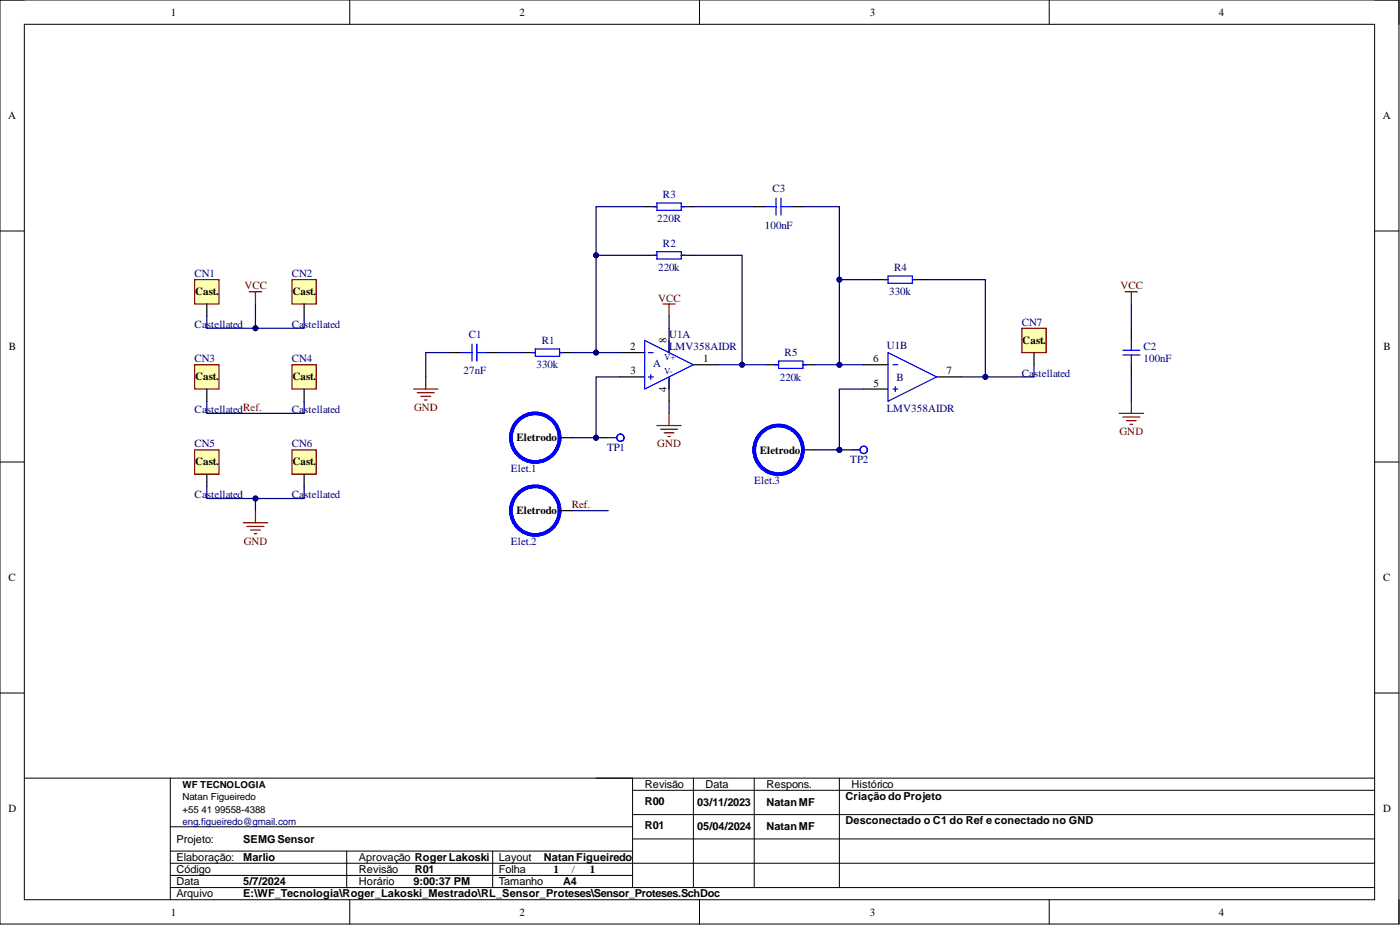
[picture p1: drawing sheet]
<svg xmlns="http://www.w3.org/2000/svg" width="292mm" height="193mm" viewBox="0 0 292 193" stroke-linecap="round" stroke-linejoin="round" font-family="sans-serif">
<g fill="none" stroke="#000" stroke-width=".21">
<path d="M0 0h291.9v192.8h-291.9zM0 0h5.1M73 0v5.1M145.9 0v5.1M218.9 0v5.1M286.8 0h5.1v5.1M5.1 5.1h281.7v182.6h-281.7zM0 48.2h5.1M286.8 48.2h5.1M0 96.4h5.1M286.8 96.4h5.1M0 144.6h5.1"/>
<path d="M286.8 144.6h5.1M5.1 162.3h281.7M35.5 162.3v25.4M35.5 177.6h96.5M35.5 172.5h96.5M72.3 177.6v7.6M102.8 177.6v7.6M132 175h154.8M132 169.9h154.8M132 164.9h154.8M132 162.3v22.9M144.7 162.3v22.9"/>
<path d="M157.4 162.3v22.9M175.1 162.3v22.9M35.5 180.1h251.3M35.5 182.6h96.5M35.5 185.2h251.3M73 187.7v5.1M145.9 187.7v5.1M218.9 187.7v5.1M291.9 187.7v5.1"/>
</g>
<g fill="none" stroke="#000" stroke-width=".25">
<path d="M134.5 53.3h2.6M134.5 43.1h2.6M142.1 53.3h2.6M142.1 43.1h2.6M182.7 58.3h2.6M190.4 58.3h2.5M93.9 73.6h2.5M101.5 73.6h2.6M109.1 73.6h2.6M116.8 73.6h2.5M159.9 76.1h2.5M167.5 76.1h2.6"/>
<path d="M236 68.5v2.5M236 76.1v2.5M116.8 91.3h2.5M167.5 93.8h2.6M116.8 106.5h2.5"/>
</g>
<g fill="none" stroke="#00f" stroke-width=".25">
<path d="M136.3 53.3h.8M136.3 43.1h.8M137.1 42.4h5v1.5h-5zM137.1 52.5h5v1.5h-5zM142.1 53.3h.8M142.1 43.1h.8M184.5 58.3h.8M185.3 57.6h5.1v1.5h-5.1zM190.4 58.3h.7M96.4 73.6h2.1M98.5 71.8v3.5M99.5 73.6h2"/>
<path d="M99.5 71.8v3.5M110.9 73.6h.8M111.7 72.8h5.1v1.5h-5.1zM116.8 73.6h.7M161.7 76.1h.7M162.4 75.3h5.1v1.6h-5.1zM167.5 76.1h.8M234.3 73h3.5M234.3 74.1h3.5M236 71v2M236 74.1v2"/>
</g>
<g fill="none" stroke="#00f" stroke-width=".76">
<circle cx="111.7" cy="91.3" r="5.1"/>
<circle cx="162.4" cy="93.8" r="5.1"/>
<circle cx="111.7" cy="106.5" r="5.1"/>
</g>
<g fill="none" stroke="#800000" stroke-width=".25">
<path d="M52 60.9h2.6M53.3 60.9v2.5M88.8 78.6v2.6M138.3 63.4h2.6M139.6 63.4v2.5M234.8 60.9h2.5M236 60.9v2.5M86.3 81.2h5.1M87.1 81.9h3.5M87.8 82.7h2M88.6 83.4h.5M137.1 88.8h5"/>
<path d="M137.8 89.5h3.6M138.6 90.3h2M139.3 91.1h.5M139.6 86.2v2.6M233.5 86.2h5.1M234.3 87h3.5M235 87.8h2.1M235.8 88.5h.5M236 83.7v2.5M50.8 109.1h5M51.5 109.8h3.6M52.3 110.6h2"/>
<path d="M53 111.3h.6M53.3 106.5v2.6"/>
</g>
<path d="M60.9 58.3h5.1v5.1h-5.1z" fill-rule="evenodd" fill="#ffffb0"/>
<path d="M60.9 58.3h5.1v5.1h-5.1z" fill="none" stroke="#800000" stroke-width=".25"/>
<path d="M63.5 63.4v2.5" fill="none" stroke="#000" stroke-width=".25"/>
<path d="M40.6 58.3h5.1v5.1h-5.1z" fill-rule="evenodd" fill="#ffffb0"/>
<path d="M40.6 58.3h5.1v5.1h-5.1z" fill="none" stroke="#800000" stroke-width=".25"/>
<path d="M43.1 63.4v2.5" fill="none" stroke="#000" stroke-width=".25"/>
<path d="M60.9 76.1h5.1v5.1h-5.1z" fill-rule="evenodd" fill="#ffffb0"/>
<path d="M60.9 76.1h5.1v5.1h-5.1z" fill="none" stroke="#800000" stroke-width=".25"/>
<path d="M63.5 81.2v2.5" fill="none" stroke="#000" stroke-width=".25"/>
<path d="M40.6 76.1h5.1v5.1h-5.1z" fill-rule="evenodd" fill="#ffffb0"/>
<path d="M40.6 76.1h5.1v5.1h-5.1z" fill="none" stroke="#800000" stroke-width=".25"/>
<path d="M43.1 81.2v2.5" fill="none" stroke="#000" stroke-width=".25"/>
<path d="M60.9 93.8h5.1v5.1h-5.1z" fill-rule="evenodd" fill="#ffffb0"/>
<path d="M60.9 93.8h5.1v5.1h-5.1z" fill="none" stroke="#800000" stroke-width=".25"/>
<path d="M63.5 98.9v2.6" fill="none" stroke="#000" stroke-width=".25"/>
<path d="M40.6 93.8h5.1v5.1h-5.1z" fill-rule="evenodd" fill="#ffffb0"/>
<path d="M40.6 93.8h5.1v5.1h-5.1z" fill="none" stroke="#800000" stroke-width=".25"/>
<path d="M43.1 98.9v2.6" fill="none" stroke="#000" stroke-width=".25"/>
<path d="M213.2 68.5h5.1v5.1h-5.1z" fill-rule="evenodd" fill="#ffffb0"/>
<path d="M213.2 68.5h5.1v5.1h-5.1z" fill="none" stroke="#800000" stroke-width=".25"/>
<path d="M215.7 73.6v2.5" fill="none" stroke="#000" stroke-width=".25"/>
<circle cx="124.4" cy="91.3" r=".51" fill="#000080"/>
<circle cx="124.4" cy="91.3" r=".51" fill="none" stroke="#000080" stroke-width=".21"/>
<path d="M124.4 91.3h2.5" fill="none" stroke="#000" stroke-width=".25"/>
<circle cx="124.4" cy="91.3" r=".51" fill="#000080"/>
<circle cx="124.4" cy="91.3" r=".51" fill="none" stroke="#000080" stroke-width=".21"/>
<g fill="none" stroke="#00f" stroke-width=".25">
<path d="M126.9 91.3h1.8"/>
<circle cx="129.4" cy="91.3" r=".76"/>
</g>
<circle cx="175.1" cy="93.8" r=".51" fill="#000080"/>
<circle cx="175.1" cy="93.8" r=".51" fill="none" stroke="#000080" stroke-width=".21"/>
<path d="M175.1 93.8h2.6" fill="none" stroke="#000" stroke-width=".25"/>
<circle cx="175.1" cy="93.8" r=".51" fill="#000080"/>
<circle cx="175.1" cy="93.8" r=".51" fill="none" stroke="#000080" stroke-width=".21"/>
<g fill="none" stroke="#00f" stroke-width=".25">
<path d="M134.5 71l10.2 5.1-10.2 5.1zM135.3 73.6h1M135.3 78.6h1M135.8 78.1v1M139.6 71v2.6M139.6 78.6v2.6M185.3 73.6l10.1 5-10.1 5.1zM186.3 76.1h1M177.7 93.8h1.7M186.3 81.2h1M186.8 80.7v1"/>
<circle cx="180.2" cy="93.8" r=".76"/>
</g>
<path d="M129.4 73.6h5.1M129.4 78.6h5.1M139.6 68.5v5.1M139.6 78.6v5.1M144.7 76.1h5M180.2 76.1h5.1M195.4 78.6h5.1M180.2 81.2h5.1" fill="none" stroke="#000" stroke-width=".25"/>
<path d="M144.7 53.3h10.1v22.8h-5.1" fill="none" stroke="#000080" stroke-width=".25"/>
<circle cx="154.8" cy="76.1" r=".51" fill="#000080"/>
<circle cx="154.8" cy="76.1" r=".51" fill="none" stroke="#000080" stroke-width=".21"/>
<path d="M154.8 76.1h5.1" fill="none" stroke="#000080" stroke-width=".25"/>
<circle cx="154.8" cy="76.1" r=".51" fill="#000080"/>
<circle cx="154.8" cy="76.1" r=".51" fill="none" stroke="#000080" stroke-width=".21"/>
<path d="M180.2 81.2h-5.1v12.6h-5" fill="none" stroke="#000080" stroke-width=".25"/>
<circle cx="175.1" cy="93.8" r=".51" fill="#000080"/>
<circle cx="175.1" cy="93.8" r=".51" fill="none" stroke="#000080" stroke-width=".21"/>
<path d="M129.4 78.6h-5v12.7h-5.1" fill="none" stroke="#000080" stroke-width=".25"/>
<circle cx="124.4" cy="91.3" r=".51" fill="#000080"/>
<circle cx="124.4" cy="91.3" r=".51" fill="none" stroke="#000080" stroke-width=".21"/>
<path d="M144.7 43.1h12.7M175.1 58.3h7.6" fill="none" stroke="#000080" stroke-width=".25"/>
<circle cx="175.1" cy="58.3" r=".51" fill="#000080"/>
<circle cx="175.1" cy="58.3" r=".51" fill="none" stroke="#000080" stroke-width=".21"/>
<path d="M192.9 58.3h12.7v20.3h-5.1" fill="none" stroke="#000080" stroke-width=".25"/>
<circle cx="205.6" cy="78.6" r=".51" fill="#000080"/>
<circle cx="205.6" cy="78.6" r=".51" fill="none" stroke="#000080" stroke-width=".21"/>
<path d="M124.4 53.3v20.3M104.1 73.6h5M236 63.4v5.1M236 78.6v5.1M139.6 83.7v2.5" fill="none" stroke="#000080" stroke-width=".25"/>
<circle cx="124.4" cy="73.6" r=".51" fill="#000080"/>
<circle cx="124.4" cy="73.6" r=".51" fill="none" stroke="#000080" stroke-width=".21"/>
<circle cx="124.4" cy="53.3" r=".51" fill="#000080"/>
<circle cx="124.4" cy="53.3" r=".51" fill="none" stroke="#000080" stroke-width=".21"/>
<path d="M134.5 43.1h-10.1v10.2h10.1" fill="none" stroke="#000080" stroke-width=".25"/>
<circle cx="124.4" cy="53.3" r=".51" fill="#000080"/>
<circle cx="124.4" cy="53.3" r=".51" fill="none" stroke="#000080" stroke-width=".21"/>
<path d="M53.3 63.4v5.1M93.9 73.6h-5.1v5M43.1 83.7v2.5h20.4v-2.5M119.3 106.5h7.6" fill="none" stroke="#000080" stroke-width=".25"/>
<circle cx="53.3" cy="68.5" r=".51" fill="#000080"/>
<circle cx="53.3" cy="68.5" r=".51" fill="none" stroke="#000080" stroke-width=".21"/>
<path d="M53.3 104v2.5" fill="none" stroke="#000080" stroke-width=".25"/>
<circle cx="53.3" cy="104" r=".51" fill="#000080"/>
<circle cx="53.3" cy="104" r=".51" fill="none" stroke="#000080" stroke-width=".21"/>
<path d="M215.7 76.1v2.5h-10.1" fill="none" stroke="#000080" stroke-width=".25"/>
<circle cx="205.6" cy="78.6" r=".51" fill="#000080"/>
<circle cx="205.6" cy="78.6" r=".51" fill="none" stroke="#000080" stroke-width=".21"/>
<path d="M119.3 73.6h10.1" fill="none" stroke="#000080" stroke-width=".25"/>
<circle cx="124.4" cy="73.6" r=".51" fill="#000080"/>
<circle cx="124.4" cy="73.6" r=".51" fill="none" stroke="#000080" stroke-width=".21"/>
<path d="M167.5 43.1h7.6v33" fill="none" stroke="#000080" stroke-width=".25"/>
<circle cx="175.1" cy="58.3" r=".51" fill="#000080"/>
<circle cx="175.1" cy="58.3" r=".51" fill="none" stroke="#000080" stroke-width=".21"/>
<circle cx="175.1" cy="76.1" r=".51" fill="#000080"/>
<circle cx="175.1" cy="76.1" r=".51" fill="none" stroke="#000080" stroke-width=".21"/>
<path d="M170.1 76.1h10.1" fill="none" stroke="#000080" stroke-width=".25"/>
<circle cx="175.1" cy="76.1" r=".51" fill="#000080"/>
<circle cx="175.1" cy="76.1" r=".51" fill="none" stroke="#000080" stroke-width=".21"/>
<path d="M43.1 101.5v2.5h20.4v-2.5" fill="none" stroke="#000080" stroke-width=".25"/>
<circle cx="53.3" cy="104" r=".51" fill="#000080"/>
<circle cx="53.3" cy="104" r=".51" fill="none" stroke="#000080" stroke-width=".21"/>
<path d="M43.1 65.9v2.6h20.4v-2.6" fill="none" stroke="#000080" stroke-width=".25"/>
<circle cx="53.3" cy="68.5" r=".51" fill="#000080"/>
<circle cx="53.3" cy="68.5" r=".51" fill="none" stroke="#000080" stroke-width=".21"/>
<path d="M139.6 65.9v2.6" fill="none" stroke="#000080" stroke-width=".25"/>
<path d="M157.4 43.1h2.5M165 43.1h2.5" fill="none" stroke="#000" stroke-width=".25"/>
<path d="M159.9 43.1h2M161.9 41.3v3.6M162.9 43.1h2.1M162.9 41.3v3.6" fill="none" stroke="#00f" stroke-width=".25"/>
<g font-size="2.3">
<text x="35.6" y="3.3">1</text>
<text x="108.4" y="3.3">2</text>
<text x="181.5" y="3.3">3</text>
<text x="254.3" y="3.3">4</text>
<text x="1.7" y="24.9">A</text>
<text x="288.5" y="24.9">A</text>
<text x="40.7" y="61.5">Cast.</text>
<text x="61" y="61.5">Cast.</text>
<text x="139.1" y="71.5" transform="rotate(-90 139.1 71.5)">8</text>
<text x="213.3" y="71.7">Cast.</text>
<text x="1.9" y="73">B</text>
<text x="131.5" y="73">2</text>
<text x="146.7" y="75.6">1</text>
<text x="182.2" y="75.6">6</text>
<text x="288.7" y="73">B</text>
<text x="40.7" y="79.3">Cast.</text>
<text x="61" y="79.3">Cast.</text>
<text x="131.6" y="78.1">3</text>
<text x="139.1" y="81.8" transform="rotate(-90 139.1 81.8)">4</text>
<text x="182.2" y="80.7">5</text>
<text x="197.5" y="78.1">7</text>
<text x="107.8" y="92.1">Eletrodo</text>
<text x="158.5" y="94.6">Eletrodo</text>
<text x="40.7" y="97.1">Cast.</text>
<text x="61" y="97.1">Cast.</text>
<text x="107.8" y="107.3">Eletrodo</text>
<text x="1.8" y="121.2">C</text>
<text x="288.6" y="121.2">C</text>
<text x="134.5" y="164.4">Revisão</text>
<text x="134.5" y="167.9">R00</text>
<text x="147.2" y="164.4">Data</text>
<text x="159.9" y="164.4">Respons.</text>
<text x="176.4" y="166.9">CriaçãodoProjeto</text>
<text x="177.7" y="164.4">Histórico</text>
<text x="1.8" y="169.4">D</text>
<text x="134.5" y="173">R01</text>
<text x="145.4" y="168.2">03/11/2023</text>
<text x="145.4" y="173.2">05/04/2024</text>
<text x="159.9" y="168.2">NatanMF</text>
<text x="159.9" y="173.2">NatanMF</text>
<text x="176.4" y="172">Desconectado o C1 do Ref e conectado no GND</text>
<text x="288.6" y="169.4">D</text>
<text x="36.8" y="175.8">Projeto:</text>
<text x="36.8" y="179.6">Elaboração:</text>
<text x="50.8" y="175.8">SEMGSensor</text>
<text x="50.8" y="179.6">Marlio</text>
<text x="74.9" y="179.6">Aprovação RogerLakoski</text>
<text x="104.1" y="179.6">Layout</text>
<text x="113.5" y="179.6">NatanFigueiredo</text>
<text x="36.8" y="182.1">Código</text>
<text x="36.8" y="184.7">Data</text>
<text x="50.8" y="184.7">5/7/2024</text>
<text x="74.9" y="182.1">Revisão</text>
<text x="74.9" y="184.7">Horário</text>
<text x="86.3" y="184.7">9:00:37 PM</text>
<text x="86.5" y="182.1">R01</text>
<text x="104.1" y="184.7">Tamanho</text>
<text x="104.1" y="182.1">Folha</text>
<text x="115.5" y="182.1">1</text>
<text x="117.5" y="184.7">A4</text>
<text x="119.3" y="182.1">/</text>
<text x="123.1" y="182.1">1</text>
<text x="35.6" y="191">1</text>
<text x="36.8" y="187.2">Arquivo</text>
<text x="50.8" y="187.2">E:\WF_Tecnologia\Roger_Lakoski_Mestrado\RL_Sensor_Proteses\Sensor_Proteses.SchDoc</text>
<text x="108.4" y="191">2</text>
<text x="181.5" y="191">3</text>
<text x="254.3" y="191">4</text>
</g>
<g font-size="2.3" fill="#000080">
<text x="138.3" y="41.3">R3</text>
<text x="161.2" y="40.1">C3</text>
<text x="137.1" y="46.4">220R</text>
<text x="159.6" y="47.7">100nF</text>
<text x="138.3" y="51.5">R2</text>
<text x="40.6" y="57.8">CN1</text>
<text x="60.9" y="57.8">CN2</text>
<text x="137.3" y="56.6">220k</text>
<text x="186.6" y="56.6">R4</text>
<text x="185.5" y="61.6">330k</text>
<text x="40.6" y="68.5">Castellated</text>
<text x="60.9" y="68.5">Castellated</text>
<text x="97.8" y="70.5">C1</text>
<text x="113" y="71.8">R1</text>
<text x="139.6" y="70.5">U1A</text>
<text x="213.2" y="68">CN7</text>
<text x="40.6" y="75.6">CN3</text>
<text x="60.9" y="75.6">CN4</text>
<text x="111.9" y="76.9">330k</text>
<text x="136.3" y="76.6">A</text>
<text x="139.6" y="73">LMV358AIDR</text>
<text x="163.7" y="74.3">R5</text>
<text x="185" y="72.8">U1B</text>
<text x="238.6" y="73">C2</text>
<text x="238.6" y="75.6">100nF</text>
<text x="96.7" y="78.1">27nF</text>
<text x="162.7" y="79.4">220k</text>
<text x="187.1" y="79.4">B</text>
<text x="213.2" y="78.6">Castellated</text>
<text x="40.6" y="86.2">CastellatedRef.</text>
<text x="60.9" y="86.2">Castellated</text>
<text x="185" y="86">LMV358AIDR</text>
<text x="40.6" y="93.3">CN5</text>
<text x="60.9" y="93.3">CN6</text>
<text x="126.7" y="94.1">TP1</text>
<text x="106.6" y="98.4">Elet.1</text>
<text x="157.4" y="100.9">Elet.3</text>
<text x="177.4" y="96.6">TP2</text>
<text x="40.6" y="104">Castellated</text>
<text x="60.9" y="104">Castellated</text>
<text x="106.6" y="113.6">Elet.2</text>
</g>
<g font-size="2.3" fill="#800000">
<text x="51" y="60.4">VCC</text>
<text x="137.3" y="62.9">VCC</text>
<text x="233.8" y="60.4">VCC</text>
<text x="86.4" y="85.7">GND</text>
<text x="137.1" y="93.3">GND</text>
<text x="233.6" y="90.8">GND</text>
<text x="119.3" y="106">Ref.</text>
<text x="50.8" y="113.6">GND</text>
</g>
<g font-size="2">
<text x="38.1" y="164.4">WF TECNOLOGIA</text>
<text x="38.1" y="167">Natan Figueiredo</text>
<text x="38.1" y="169.5">+55</text>
<text x="42" y="169.5">41</text>
<text x="44.8" y="169.5">99558-4388</text>
</g>
<text font-size="2" fill="#000080" x="38.1" y="172.1">eng.figueiredo@gmail.com</text>
<g font-size="1.9" fill="#00f">
<text x="138.6" y="75.2">V+</text>
<text x="138.6" y="78">V-</text>
</g>
</svg>
